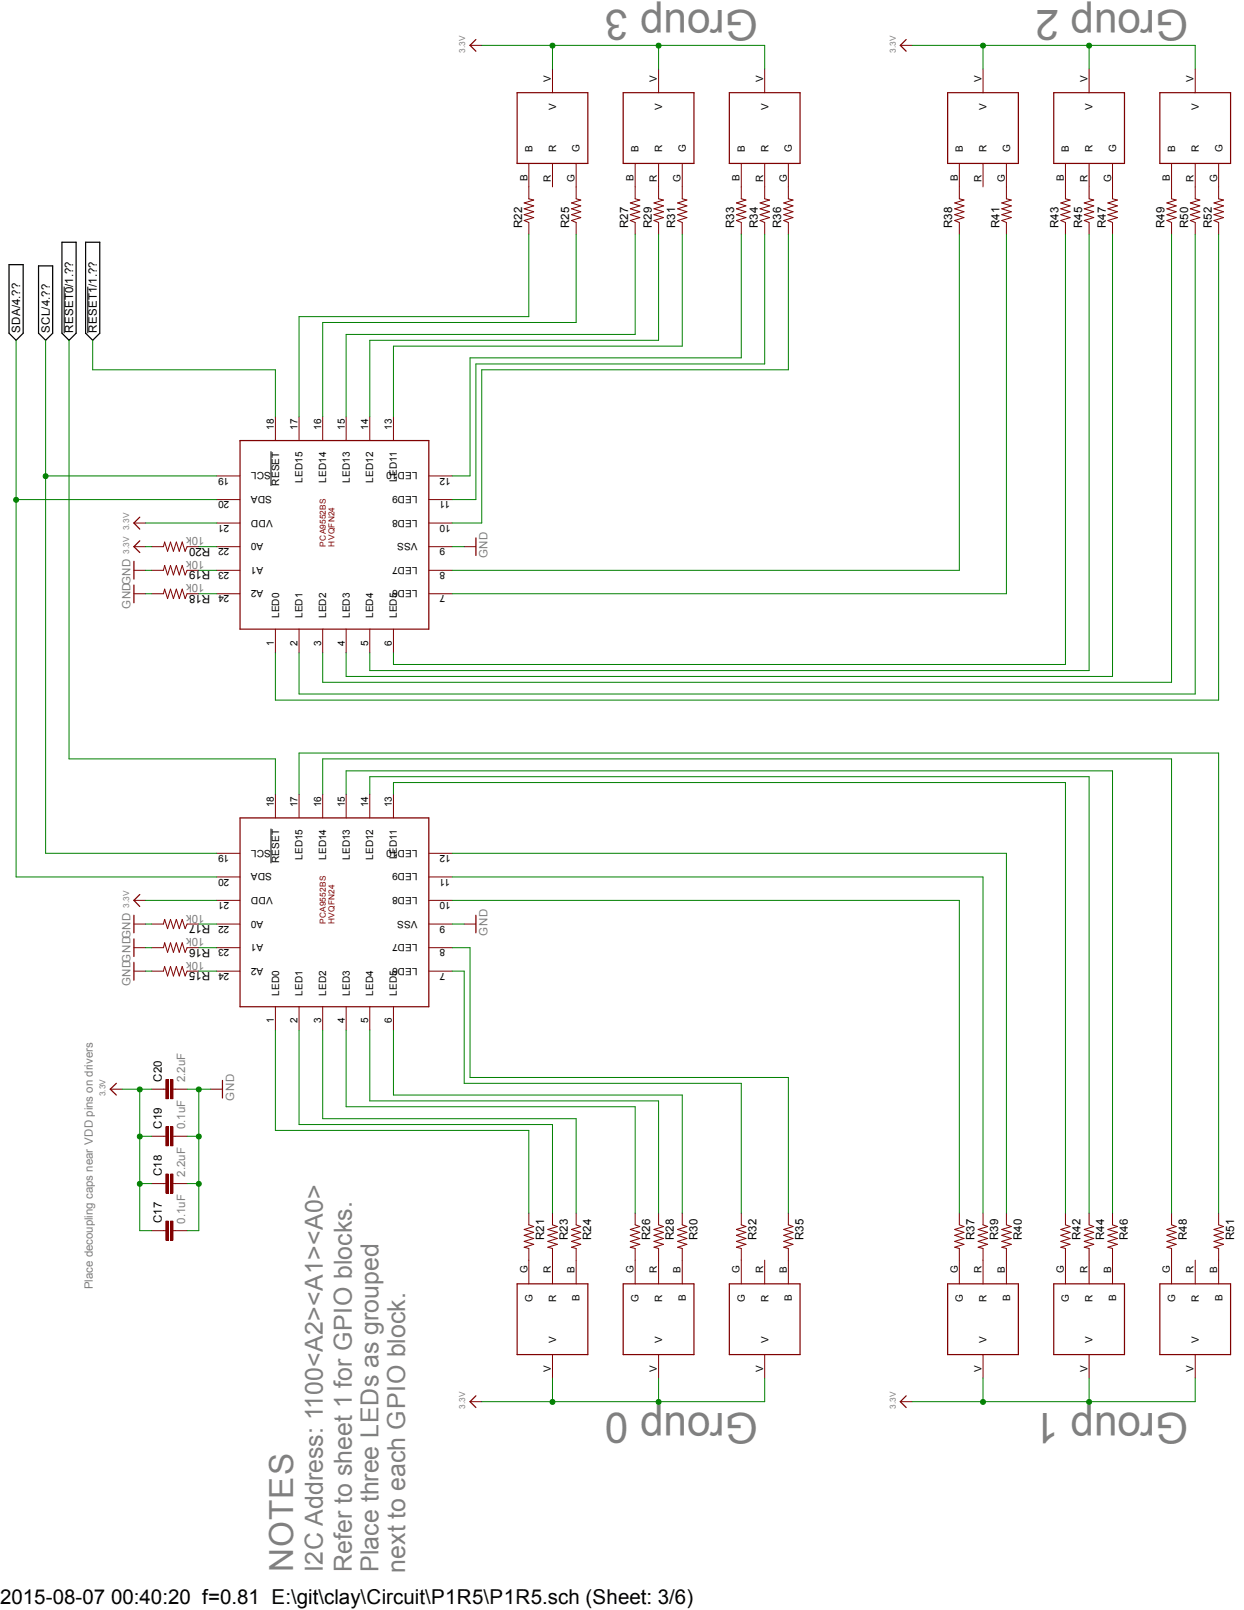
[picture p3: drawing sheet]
<svg xmlns="http://www.w3.org/2000/svg" width="216mm" height="279mm" viewBox="0 0 216 279" stroke-linecap="round" stroke-linejoin="round" font-family="sans-serif">
<path d="M11.1 49.7v8.1M15.2 49.7v8.1M47 78.3v6M47 143.8v6" fill="none" stroke="#000" stroke-width=".17"/>
<path d="M1.6 45.9h2.4v11.9l-1.2 1.3-1.2-1.3zM6.7 46.1h2.4v11.7l-1.2 1.3-1.2-1.3zM10.8 42h2.4v15.8l-1.2 1.3-1.2-1.3zM14.9 42h2.4v15.8l-1.2 1.3-1.2-1.3z" fill="none" stroke="#000" stroke-width=".21"/>
<g fill="none" stroke="#800000" stroke-width=".21">
<path d="M82.6 6.9l-1 1 1 1M89.7 16.1h12.3v12.3h-12.3zM108.2 16.1h12.2v12.3h-12.2zM126.6 16.1h12.3v12.3h-12.3zM157.3 6.9l-1 1 1 1M164.5 16.1h12.2v12.3h-12.2zM182.9 16.1h12.3v12.3h-12.3zM201.3 16.1h12.3v12.3h-12.3zM41.7 76.5h32.7v32.7h-32.7zM23.2 97.4v3.1M24.3 93.9l-1.1 1 1.1 1M24.3 89.7l-1.1 1.1 1.1 1"/>
<path d="M82.6 93.3v3.1M23.2 101.5v3.1M23.2 158.8v3.1M24.3 155.2l-1.1 1.1 1.1 1M41.7 141.9h32.7v32.8h-32.7zM82.6 158.8v3.1M23.2 162.9v3.1M23.2 167v3.1M20.2 188l-1.1 1 1.1 1M38.6 187.5v3M89.7 222.8h12.3v12.3h-12.3zM108.2 222.8h12.2v12.3h-12.2z"/>
<path d="M126.6 222.8h12.3v12.3h-12.3zM164.5 222.8h12.2v12.3h-12.2zM182.9 222.8h12.3v12.3h-12.3zM201.3 222.8h12.3v12.3h-12.3zM82.6 242.2l-1 1 1 1.1M157.3 242.2l-1 1 1 1.1"/>
</g>
<g fill="none" stroke="#800000" stroke-width=".17">
<path d="M81.6 7.9h2M95.9 12v4.1M114.3 12v4.1M132.7 12v4.1M156.3 7.9h2M170.6 12v4.1M189 12v4.1M207.4 12v4.1M91.8 28.4v6.1l.8 .2-1.6 .5 1.6 .5-1.6 .5 1.6 .5-1.6 .6 1.6 .5-1.6 .5 .8 .3v2M95.9 28.4v4M100 28.4v6.1l.8 .2-1.6 .5 1.6 .5-1.6 .5 1.6 .5-1.6 .6 1.6 .5-1.6 .5 .8 .3v2M110.2 28.4v6.1l.8 .2-1.6 .5 1.6 .5-1.6 .5 1.6 .5-1.6 .6 1.6 .5-1.6 .5 .8 .3v2"/>
<path d="M114.3 28.4v6.1l.8 .2-1.6 .5 1.6 .5-1.6 .5 1.6 .5-1.6 .6 1.6 .5-1.6 .5 .8 .3v2M118.4 28.4v6.1l.8 .2-1.6 .5 1.6 .5-1.6 .5 1.6 .5-1.6 .6 1.6 .5-1.6 .5 .8 .3v2M128.7 28.4v6.1l.8 .2-1.7 .5 1.7 .5-1.7 .5 1.7 .5-1.7 .6 1.7 .5-1.7 .5 .9 .3v2M132.7 28.4v6.1l.9 .2-1.7 .5 1.7 .5-1.7 .5 1.7 .5-1.7 .6 1.7 .5-1.7 .5 .8 .3v2M136.8 28.4v6.1l.8 .2-1.6 .5 1.6 .5-1.6 .5 1.6 .5-1.6 .6 1.6 .5-1.6 .5 .8 .3v2M166.5 28.4v6.1l.8 .2-1.6 .5 1.6 .5-1.6 .5 1.6 .5-1.6 .6 1.6 .5-1.6 .5 .8 .3v2M170.6 28.4v4M174.7 28.4v6.1l.8 .2-1.6 .5 1.6 .5-1.6 .5 1.6 .5-1.6 .6 1.6 .5-1.6 .5 .8 .3v2M184.9 28.4v6.1l.8 .2-1.6 .5 1.6 .5-1.6 .5 1.6 .5-1.6 .6 1.6 .5-1.6 .5 .8 .3v2M189 28.4v6.1l.8 .2-1.6 .5 1.6 .5-1.6 .5 1.6 .5-1.6 .6 1.6 .5-1.6 .5 .8 .3v2M193.1 28.4v6.1l.8 .2-1.6 .5 1.6 .5-1.6 .5 1.6 .5-1.6 .6 1.6 .5-1.6 .5 .8 .3v2M203.3 28.4v6.1l.8 .2-1.6 .5 1.6 .5-1.6 .5 1.6 .5-1.6 .6 1.6 .5-1.6 .5 .8 .3v2"/>
<path d="M207.4 28.4v6.1l.8 .2-1.6 .5 1.6 .5-1.6 .5 1.6 .5-1.6 .6 1.6 .5-1.6 .5 .8 .3v2M211.5 28.4v6.1l.8 .2-1.6 .5 1.6 .5-1.6 .5 1.6 .5-1.6 .6 1.6 .5-1.6 .5 .8 .3v2M47.8 72.3v4.2M51.9 72.3v4.2M56 72.3v4.2M60.1 72.3v4.2M64.2 72.3v4.2M68.3 72.3v4.2M23.2 94.9h2.1M23.2 99h2.1M23.2 90.8h2.1M26.3 94.9h2.1l.2-.8 .5 1.6 .5-1.6 .5 1.6 .5-1.6 .5 1.6 .5-1.6 .5 1.6 .4-.8h2"/>
<path d="M26.3 99h2.1l.2-.9 .5 1.7 .5-1.7 .5 1.7 .5-1.7 .5 1.7 .5-1.7 .5 1.7 .4-.8h2M37.6 94.9h4.1M37.6 99h4.1M37.6 90.8h4.1M37.6 86.7h4.1M37.6 82.6h4.1M74.4 94.9h4.1M74.4 99h4.1M74.4 90.8h4.1M74.4 86.7h4.1M74.4 82.6h4.1M80.6 94.9h2"/>
<path d="M23.2 103h2.1M26.3 103h2.1l.2-.8 .5 1.7 .5-1.7 .5 1.7 .5-1.7 .5 1.7 .5-1.7 .5 1.7 .4-.9h2M37.6 103h4.1M47.8 109.2v4.1M51.9 109.2v4.1M56 109.2v4.1M60.1 109.2v4.1M64.2 109.2v4.1M68.3 109.2v4.1M74.4 103h4.1M47.8 137.8v4.1M51.9 137.8v4.1"/>
<path d="M56 137.8v4.1M60.1 137.8v4.1M64.2 137.8v4.1M68.3 137.8v4.1M23.2 156.3h2.1M37.6 156.3h4.1M37.6 152.2h4.1M37.6 148.1h4.1M74.4 156.3h4.1M74.4 152.2h4.1M74.4 148.1h4.1M23.2 160.4h2.1"/>
<path d="M23.2 164.5h2.1M23.2 168.5h2.1M26.3 160.4h2.1l.2-.8 .5 1.6 .5-1.6 .5 1.6 .5-1.6 .5 1.6 .5-1.6 .5 1.6 .4-.8h2M26.3 164.5h2.1l.2-.9 .5 1.7 .5-1.7 .5 1.7 .5-1.7 .5 1.7 .5-1.7 .5 1.7 .4-.8h2M26.3 168.5h2.1l.2-.8 .5 1.7 .5-1.7 .5 1.7 .5-1.7 .5 1.7 .5-1.7 .5 1.7 .4-.9h2M37.6 160.4h4.1M37.6 164.5h4.1M37.6 168.5h4.1M47.8 174.7v4.1M51.9 174.7v4.1M56 174.7v4.1M60.1 174.7v4.1"/>
<path d="M64.2 174.7v4.1M68.3 174.7v4.1M74.4 160.4h4.1M74.4 164.5h4.1M74.4 168.5h4.1M80.6 160.4h2M19.1 189h2.1M26.3 189h2.5M26.3 197.2h2.5M28.8 195.5h.4v3.3h-.4zM28.8 187.4h.4v3.3h-.4zM29.6 195.5h.4v3.3h-.4z"/>
<path d="M29.6 187.4h.4v3.3h-.4zM30 189h2.5M30 197.2h2.5M36.5 189h2.1M26.3 213.6h2.5M26.3 205.4h2.5M28.8 211.9h.4v3.3h-.4zM28.8 203.8h.4v3.3h-.4zM29.6 211.9h.4v3.3h-.4zM29.6 203.8h.4v3.3h-.4zM30 213.6h2.5M30 205.4h2.5"/>
<path d="M91.8 210.5v2.1l.8 .3-1.6 .5 1.6 .5-1.6 .5 1.6 .5-1.6 .5 1.6 .5-1.6 .6 .8 .2v6.1M95.9 210.5v2.1l.8 .3-1.6 .5 1.6 .5-1.6 .5 1.6 .5-1.6 .5 1.6 .5-1.6 .6 .8 .2v6.1M100 210.5v2.1l.8 .3-1.6 .5 1.6 .5-1.6 .5 1.6 .5-1.6 .5 1.6 .5-1.6 .6 .8 .2v6.1M110.2 210.5v2.1l.8 .3-1.6 .5 1.6 .5-1.6 .5 1.6 .5-1.6 .5 1.6 .5-1.6 .6 .8 .2v6.1M114.3 210.5v2.1l.8 .3-1.6 .5 1.6 .5-1.6 .5 1.6 .5-1.6 .5 1.6 .5-1.6 .6 .8 .2v6.1M118.4 210.5v2.1l.8 .3-1.6 .5 1.6 .5-1.6 .5 1.6 .5-1.6 .5 1.6 .5-1.6 .6 .8 .2v6.1M128.7 210.5v2.1l.8 .3-1.7 .5 1.7 .5-1.7 .5 1.7 .5-1.7 .5 1.7 .5-1.7 .6 .9 .2v6.1M132.7 218.7v4.1M136.8 210.5v2.1l.8 .3-1.6 .5 1.6 .5-1.6 .5 1.6 .5-1.6 .5 1.6 .5-1.6 .6 .8 .2v6.1M166.5 210.5v2.1l.8 .3-1.6 .5 1.6 .5-1.6 .5 1.6 .5-1.6 .5 1.6 .5-1.6 .6 .8 .2v6.1M170.6 210.5v2.1l.8 .3-1.6 .5 1.6 .5-1.6 .5 1.6 .5-1.6 .5 1.6 .5-1.6 .6 .8 .2v6.1M174.7 210.5v2.1l.8 .3-1.6 .5 1.6 .5-1.6 .5 1.6 .5-1.6 .5 1.6 .5-1.6 .6 .8 .2v6.1"/>
<path d="M184.9 210.5v2.1l.8 .3-1.6 .5 1.6 .5-1.6 .5 1.6 .5-1.6 .5 1.6 .5-1.6 .6 .8 .2v6.1M189 210.5v2.1l.8 .3-1.6 .5 1.6 .5-1.6 .5 1.6 .5-1.6 .5 1.6 .5-1.6 .6 .8 .2v6.1M193.1 210.5v2.1l.8 .3-1.6 .5 1.6 .5-1.6 .5 1.6 .5-1.6 .5 1.6 .5-1.6 .6 .8 .2v6.1M203.3 210.5v2.1l.8 .3-1.6 .5 1.6 .5-1.6 .5 1.6 .5-1.6 .5 1.6 .5-1.6 .6 .8 .2v6.1M207.4 218.7v4.1M211.5 210.5v2.1l.8 .3-1.6 .5 1.6 .5-1.6 .5 1.6 .5-1.6 .5 1.6 .5-1.6 .6 .8 .2v6.1M95.9 235.1v4M114.3 235.1v4M132.7 235.1v4M170.6 235.1v4M189 235.1v4M207.4 235.1v4"/>
<path d="M81.6 243.2h2M156.3 243.2h2"/>
</g>
<path d="M29 187.4v3.3M29 195.5v3.3M29.8 187.4v3.3M29.8 195.5v3.3M29 203.8v3.3M29 211.9v3.3M29.8 203.8v3.3M29.8 211.9v3.3" fill="none" stroke="#800000" stroke-width=".42"/>
<g fill="none" stroke="#008000" stroke-width=".17">
<path d="M25.3 99h1M34.5 99h3.1M34.5 94.9h3.1M78.5 94.9h2.1M25.3 103h1M34.5 103h3.1M25.3 164.5h1M25.3 160.4h1M25.3 168.5h1M34.5 164.5h3.1M34.5 160.4h3.1M34.5 168.5h3.1"/>
<path d="M78.5 160.4h2.1M32.5 189h2v24.6M32.5 197.2h2"/>
</g>
<circle cx="34.5" cy="197.2" r=".43" fill="#008000"/>
<g fill="none" stroke="#008000" stroke-width=".17">
<path d="M32.5 213.6h2M32.5 205.4h2"/>
<circle cx="34.5" cy="197.2" r=".43"/>
</g>
<circle cx="34.5" cy="205.4" r=".43" fill="#008000"/>
<g fill="none" stroke="#008000" stroke-width=".17">
<path d="M34.5 189h2"/>
<circle cx="34.5" cy="205.4" r=".43"/>
</g>
<circle cx="34.5" cy="189.1" r=".43" fill="#008000"/>
<g fill="none" stroke="#008000" stroke-width=".17">
<path d="M37.6 86.7h-34.8v65.5h34.8"/>
<circle cx="34.5" cy="189.1" r=".43"/>
</g>
<circle cx="2.8" cy="86.7" r=".43" fill="#008000"/>
<g fill="none" stroke="#008000" stroke-width=".17">
<path d="M2.8 59.1v27.6M37.6 82.6h-29.7v65.5h29.7"/>
<circle cx="2.8" cy="86.7" r=".43"/>
</g>
<circle cx="7.9" cy="82.6" r=".43" fill="#008000"/>
<g fill="none" stroke="#008000" stroke-width=".17">
<path d="M7.9 59.1v23.5M25.3 90.8h12.3M25.3 156.3h12.3M114.3 239.1v4.1M132.7 239.1v4.1h-49.1"/>
<circle cx="7.9" cy="82.6" r=".43"/>
</g>
<circle cx="114.3" cy="243.3" r=".43" fill="#008000"/>
<g fill="none" stroke="#008000" stroke-width=".17">
<path d="M95.9 239.1v4.1"/>
<circle cx="114.3" cy="243.3" r=".43"/>
</g>
<circle cx="95.9" cy="243.3" r=".43" fill="#008000"/>
<g fill="none" stroke="#008000" stroke-width=".17">
<path d="M189 239.1v4.1M207.4 239.1v4.1h-49.1"/>
<circle cx="95.9" cy="243.3" r=".43"/>
</g>
<circle cx="189" cy="243.3" r=".43" fill="#008000"/>
<g fill="none" stroke="#008000" stroke-width=".17">
<path d="M170.6 239.1v4.1"/>
<circle cx="189" cy="243.3" r=".43"/>
</g>
<circle cx="170.6" cy="243.3" r=".43" fill="#008000"/>
<g fill="none" stroke="#008000" stroke-width=".17">
<path d="M83.6 7.9h49.1v4.1M114.3 7.9v4.1"/>
<circle cx="170.6" cy="243.3" r=".43"/>
</g>
<circle cx="114.3" cy="7.9" r=".43" fill="#008000"/>
<g fill="none" stroke="#008000" stroke-width=".17">
<path d="M95.9 7.9v4.1"/>
<circle cx="114.3" cy="7.9" r=".43"/>
</g>
<circle cx="95.9" cy="7.9" r=".43" fill="#008000"/>
<g fill="none" stroke="#008000" stroke-width=".17">
<path d="M158.3 7.9h49.1M170.6 7.9v4.1"/>
<circle cx="95.9" cy="7.9" r=".43"/>
</g>
<circle cx="170.6" cy="7.9" r=".43" fill="#008000"/>
<g fill="none" stroke="#008000" stroke-width=".17">
<path d="M189 7.9v4.1"/>
<circle cx="170.6" cy="7.9" r=".43"/>
</g>
<circle cx="189" cy="7.9" r=".43" fill="#008000"/>
<g fill="none" stroke="#008000" stroke-width=".17">
<path d="M207.4 7.9v4.1M24.3 197.2h2M26.3 189h-2v24.6"/>
<circle cx="189" cy="7.9" r=".43"/>
</g>
<circle cx="24.3" cy="197.2" r=".43" fill="#008000"/>
<g fill="none" stroke="#008000" stroke-width=".17">
<path d="M24.3 205.4h2"/>
<circle cx="24.3" cy="197.2" r=".43"/>
</g>
<circle cx="24.3" cy="205.4" r=".43" fill="#008000"/>
<g fill="none" stroke="#008000" stroke-width=".17">
<path d="M21.2 189h3.1M24.3 213.6h2"/>
<circle cx="24.3" cy="205.4" r=".43"/>
</g>
<circle cx="24.3" cy="189.1" r=".43" fill="#008000"/>
<g fill="none" stroke="#008000" stroke-width=".17">
<path d="M12 59.1v72.6h35.8v6.1M16.1 59.1v5.1h31.7v8.1M91.8 40.6v14.3h-39.9v17.4M100 40.6v15.4h-44v16.3M110.2 40.6v17.4h-50.1v14.3M114.3 40.6v18.5h-50.1v13.2M118.4 40.6v19.5h-50.1v12.2M128.7 40.6v21.5h-47.1v20.5h-3.1M132.7 40.6v22.6h-50.1v23.5h-4.1M136.8 40.6v23.6h-53.2v26.6h-5.1M166.5 40.6v58.4h-88M174.7 40.6v62.4h-96.2"/>
<path d="M184.9 40.6v74.7h-116.6v-2M189 40.6v75.8h-124.8v-3.1M193.1 40.6v76.8h-133v-4.1M203.3 40.6v77.8h-147.3v-5.1M207.4 40.6v79.8h-155.5v-7.1M211.5 40.6v80.9h-163.7v-8.2M25.3 94.9h1M51.9 137.8v-7.1h159.6v79.8M56 137.8v-6.1h147.3v78.8M60.1 137.8v-4h133v76.7M64.2 137.8v-3h124.8v75.7M68.3 137.8v-2h116.6v74.7"/>
<path d="M78.5 156.3h88v54.2M78.5 152.2h92.1v58.3M78.5 148.1h96.2v62.4M47.8 178.8v17.4h44v14.3M51.9 178.8v16.4h44v15.3M56 178.8v15.3h44v16.4M60.1 178.8v13.3h50.1v18.4M64.2 178.8v12.3h50.1v19.4M68.3 178.8v11.2h50.1v20.5M78.5 168.5h2.1v19.5h48.1v22.5M78.5 164.5h3.1v22.5h55.2v23.5"/>
<circle cx="24.3" cy="189.1" r=".43"/>
</g>
<g font-size="7.3" fill="#808080">
<text x="131.6" y="1.7" transform="rotate(-180 131.6 1.7)">Group 3</text>
<text x="206.2" y="1.7" transform="rotate(-180 206.2 1.7)">Group 2</text>
<text x="131.6" y="245.3" transform="rotate(-180 131.6 245.3)">Group 0</text>
<text x="206.2" y="245.3" transform="rotate(-180 206.2 245.3)">Group 1</text>
</g>
<text font-size="5.8" fill="#808080" x="50.9" y="272.8" transform="rotate(-90 50.9 272.8)">NOTES</text>
<g font-size="4.3" fill="#808080">
<text x="56" y="272.8" transform="rotate(-90 56 272.8)">I2C Address: 1100&lt;A2&gt;&lt;A1&gt;&lt;A0&gt;</text>
<text x="61.1" y="272.8" transform="rotate(-90 61.1 272.8)">Refer to sheet 1 for GPIO blocks.</text>
<text x="65.7" y="272.8" transform="rotate(-90 65.7 272.8)">Place three LEDs as grouped</text>
<text x="70.3" y="272.9" transform="rotate(-90 70.3 272.9)">next to each GPIO block.</text>
</g>
<text font-size="3.6" x="0" y="278.4">2015-08-07 00:40:20 f=0.81 E:\git\clay\Circuit\P1R5\P1R5.sch (Sheet: 3/6)</text>
<g font-size="2">
<text x="90.6" y="39.6" transform="rotate(-90 90.6 39.6)">R22</text>
<text x="98.8" y="39.6" transform="rotate(-90 98.8 39.6)">R25</text>
<text x="109" y="39.6" transform="rotate(-90 109 39.6)">R27</text>
<text x="113.1" y="39.6" transform="rotate(-90 113.1 39.6)">R29</text>
<text x="117.2" y="39.6" transform="rotate(-90 117.2 39.6)">R31</text>
<text x="127.4" y="39.6" transform="rotate(-90 127.4 39.6)">R33</text>
<text x="131.5" y="39.6" transform="rotate(-90 131.5 39.6)">R34</text>
<text x="135.6" y="39.6" transform="rotate(-90 135.6 39.6)">R36</text>
<text x="165.3" y="39.6" transform="rotate(-90 165.3 39.6)">R38</text>
<text x="173.5" y="39.6" transform="rotate(-90 173.5 39.6)">R41</text>
<text x="183.7" y="39.6" transform="rotate(-90 183.7 39.6)">R43</text>
<text x="187.8" y="39.6" transform="rotate(-90 187.8 39.6)">R45</text>
<text x="191.9" y="39.6" transform="rotate(-90 191.9 39.6)">R47</text>
<text x="202.1" y="39.6" transform="rotate(-90 202.1 39.6)">R49</text>
<text x="206.2" y="39.6" transform="rotate(-90 206.2 39.6)">R50</text>
<text x="210.3" y="39.6" transform="rotate(-90 210.3 39.6)">R52</text>
<text x="3.5" y="57.8" transform="rotate(-90 3.5 57.8)">SDA/4.??</text>
<text x="8.6" y="57.8" transform="rotate(-90 8.6 57.8)">SCL/4.??</text>
<text x="12.7" y="57.8" transform="rotate(-90 12.7 57.8)">RESET0/1.??</text>
<text x="16.8" y="57.8" transform="rotate(-90 16.8 57.8)">RESET1/1.??</text>
<text x="36.5" y="95" transform="rotate(-180 36.5 95)">R20</text>
<text x="36.5" y="99.1" transform="rotate(-180 36.5 99.1)">R19</text>
<text x="36.5" y="103.2" transform="rotate(-180 36.5 103.2)">R18</text>
<text x="36.5" y="160.5" transform="rotate(-180 36.5 160.5)">R17</text>
<text x="36.5" y="164.6" transform="rotate(-180 36.5 164.6)">R16</text>
<text x="36.5" y="168.7" transform="rotate(-180 36.5 168.7)">R15</text>
<text x="28.1" y="187.8" transform="rotate(-90 28.1 187.8)">C20</text>
<text x="28.1" y="195.9" transform="rotate(-90 28.1 195.9)">C19</text>
<text x="28.1" y="204.1" transform="rotate(-90 28.1 204.1)">C18</text>
<text x="28.1" y="212.3" transform="rotate(-90 28.1 212.3)">C17</text>
<text x="94.4" y="215.2" transform="rotate(-90 94.4 215.2)">R21</text>
<text x="98.6" y="215.2" transform="rotate(-90 98.6 215.2)">R23</text>
<text x="102.6" y="215.2" transform="rotate(-90 102.6 215.2)">R24</text>
<text x="112.9" y="215.2" transform="rotate(-90 112.9 215.2)">R26</text>
<text x="117" y="215.2" transform="rotate(-90 117 215.2)">R28</text>
<text x="121" y="215.2" transform="rotate(-90 121 215.2)">R30</text>
<text x="131.3" y="215.2" transform="rotate(-90 131.3 215.2)">R32</text>
<text x="139.4" y="215.2" transform="rotate(-90 139.4 215.2)">R35</text>
<text x="169.1" y="215.2" transform="rotate(-90 169.1 215.2)">R37</text>
<text x="173.2" y="215.2" transform="rotate(-90 173.2 215.2)">R39</text>
<text x="177.3" y="215.2" transform="rotate(-90 177.3 215.2)">R40</text>
<text x="187.5" y="215.2" transform="rotate(-90 187.5 215.2)">R42</text>
<text x="191.6" y="215.2" transform="rotate(-90 191.6 215.2)">R44</text>
<text x="195.8" y="215.2" transform="rotate(-90 195.8 215.2)">R46</text>
<text x="206" y="215.2" transform="rotate(-90 206 215.2)">R48</text>
<text x="214.2" y="215.2" transform="rotate(-90 214.2 215.2)">R51</text>
</g>
<g font-size="2" fill="#808080">
<text x="35.5" y="93.2" transform="rotate(-180 35.5 93.2)">10k</text>
<text x="35.5" y="97.3" transform="rotate(-180 35.5 97.3)">10k</text>
<text x="35.5" y="101.4" transform="rotate(-180 35.5 101.4)">10k</text>
<text x="84.6" y="96.9" transform="rotate(-90 84.6 96.9)">GND</text>
<text x="22.6" y="105.7" transform="rotate(-90 22.6 105.7)">GNDGND</text>
<text x="35.5" y="158.7" transform="rotate(-180 35.5 158.7)">10k</text>
<text x="35.5" y="166.9" transform="rotate(-180 35.5 166.9)">10k</text>
<text x="35.5" y="162.8" transform="rotate(-180 35.5 162.8)">10k</text>
<text x="84.6" y="162.4" transform="rotate(-90 84.6 162.4)">GND</text>
<text x="22.6" y="171.2" transform="rotate(-90 22.6 171.2)">GNDGNDGND</text>
<text x="32.1" y="187.8" transform="rotate(-90 32.1 187.8)">2.2uF</text>
<text x="40.6" y="191" transform="rotate(-90 40.6 191)">GND</text>
<text x="32.1" y="196" transform="rotate(-90 32.1 196)">0.1uF</text>
<text x="32.1" y="204.2" transform="rotate(-90 32.1 204.2)">2.2uF</text>
<text x="32.1" y="212.3" transform="rotate(-90 32.1 212.3)">0.1uF</text>
<text x="16.1" y="223.8" transform="rotate(-90 16.1 223.8)">Place decoupling caps near VDD pins on drivers</text>
</g>
<g font-size="1.7">
<text x="95.6" y="14.2" transform="rotate(-90 95.6 14.2)">V</text>
<text x="114" y="14.2" transform="rotate(-90 114 14.2)">V</text>
<text x="132.5" y="14.2" transform="rotate(-90 132.5 14.2)">V</text>
<text x="170.3" y="14.2" transform="rotate(-90 170.3 14.2)">V</text>
<text x="188.7" y="14.2" transform="rotate(-90 188.7 14.2)">V</text>
<text x="207.1" y="14.2" transform="rotate(-90 207.1 14.2)">V</text>
<text x="96.5" y="19.1" transform="rotate(-90 96.5 19.1)">V</text>
<text x="114.9" y="19.1" transform="rotate(-90 114.9 19.1)">V</text>
<text x="133.4" y="19.1" transform="rotate(-90 133.4 19.1)">V</text>
<text x="171.2" y="19.1" transform="rotate(-90 171.2 19.1)">V</text>
<text x="189.6" y="19.1" transform="rotate(-90 189.6 19.1)">V</text>
<text x="208" y="19.1" transform="rotate(-90 208 19.1)">V</text>
<text x="92.4" y="26.4" transform="rotate(-90 92.4 26.4)">B</text>
<text x="96.5" y="26.4" transform="rotate(-90 96.5 26.4)">R</text>
<text x="100.6" y="26.4" transform="rotate(-90 100.6 26.4)">G</text>
<text x="110.8" y="26.4" transform="rotate(-90 110.8 26.4)">B</text>
<text x="114.9" y="26.4" transform="rotate(-90 114.9 26.4)">R</text>
<text x="119" y="26.4" transform="rotate(-90 119 26.4)">G</text>
<text x="129.3" y="26.4" transform="rotate(-90 129.3 26.4)">B</text>
<text x="133.4" y="26.4" transform="rotate(-90 133.4 26.4)">R</text>
<text x="137.4" y="26.4" transform="rotate(-90 137.4 26.4)">G</text>
<text x="167.1" y="26.4" transform="rotate(-90 167.1 26.4)">B</text>
<text x="171.2" y="26.4" transform="rotate(-90 171.2 26.4)">R</text>
<text x="175.3" y="26.4" transform="rotate(-90 175.3 26.4)">G</text>
<text x="185.5" y="26.4" transform="rotate(-90 185.5 26.4)">B</text>
<text x="189.6" y="26.4" transform="rotate(-90 189.6 26.4)">R</text>
<text x="193.7" y="26.4" transform="rotate(-90 193.7 26.4)">G</text>
<text x="203.9" y="26.4" transform="rotate(-90 203.9 26.4)">B</text>
<text x="208" y="26.4" transform="rotate(-90 208 26.4)">R</text>
<text x="212.1" y="26.4" transform="rotate(-90 212.1 26.4)">G</text>
<text x="91.5" y="31.4" transform="rotate(-90 91.5 31.4)">B</text>
<text x="95.6" y="31.5" transform="rotate(-90 95.6 31.5)">R</text>
<text x="99.7" y="31.6" transform="rotate(-90 99.7 31.6)">G</text>
<text x="109.9" y="31.4" transform="rotate(-90 109.9 31.4)">B</text>
<text x="114" y="31.5" transform="rotate(-90 114 31.5)">R</text>
<text x="118.1" y="31.6" transform="rotate(-90 118.1 31.6)">G</text>
<text x="128.4" y="31.4" transform="rotate(-90 128.4 31.4)">B</text>
<text x="132.5" y="31.5" transform="rotate(-90 132.5 31.5)">R</text>
<text x="136.5" y="31.6" transform="rotate(-90 136.5 31.6)">G</text>
<text x="166.2" y="31.4" transform="rotate(-90 166.2 31.4)">B</text>
<text x="170.3" y="31.5" transform="rotate(-90 170.3 31.5)">R</text>
<text x="174.4" y="31.6" transform="rotate(-90 174.4 31.6)">G</text>
<text x="184.6" y="31.4" transform="rotate(-90 184.6 31.4)">B</text>
<text x="188.7" y="31.5" transform="rotate(-90 188.7 31.5)">R</text>
<text x="192.8" y="31.6" transform="rotate(-90 192.8 31.6)">G</text>
<text x="203" y="31.4" transform="rotate(-90 203 31.4)">B</text>
<text x="207.1" y="31.5" transform="rotate(-90 207.1 31.5)">R</text>
<text x="211.3" y="31.6" transform="rotate(-90 211.3 31.6)">G</text>
<text x="47.5" y="74.6" transform="rotate(-90 47.5 74.6)">18</text>
<text x="51.6" y="74.6" transform="rotate(-90 51.6 74.6)">17</text>
<text x="55.7" y="74.6" transform="rotate(-90 55.7 74.6)">16</text>
<text x="59.8" y="74.6" transform="rotate(-90 59.8 74.6)">15</text>
<text x="63.9" y="74.6" transform="rotate(-90 63.9 74.6)">14</text>
<text x="68" y="74.6" transform="rotate(-90 68 74.6)">13</text>
<text x="39.8" y="82.9" transform="rotate(-180 39.8 82.9)">19</text>
<text x="47" y="81.9" transform="rotate(-180 47 81.9)">SCL</text>
<text x="52.5" y="83.7" transform="rotate(-90 52.5 83.7)">LED15</text>
<text x="56.6" y="83.7" transform="rotate(-90 56.6 83.7)">LED14</text>
<text x="60.7" y="83.7" transform="rotate(-90 60.7 83.7)">LED13</text>
<text x="64.8" y="83.7" transform="rotate(-90 64.8 83.7)">LED12</text>
<text x="68.9" y="83.6" transform="rotate(-90 68.9 83.6)">LED11</text>
<text x="72.5" y="81.9" transform="rotate(-180 72.5 81.9)">LED10</text>
<text x="78.2" y="82.9" transform="rotate(-180 78.2 82.9)">12</text>
<text x="39.8" y="86.9" transform="rotate(-180 39.8 86.9)">20</text>
<text x="47.2" y="86.1" transform="rotate(-180 47.2 86.1)">SDA</text>
<text x="48.4" y="84.3" transform="rotate(-90 48.4 84.3)">RESET</text>
<text x="72.5" y="86.1" transform="rotate(-180 72.5 86.1)">LED9</text>
<text x="78.1" y="86.9" transform="rotate(-180 78.1 86.9)">11</text>
<text x="39.8" y="95.2" transform="rotate(-180 39.8 95.2)">22</text>
<text x="39.8" y="91" transform="rotate(-180 39.8 91)">21</text>
<text x="45.7" y="94.3" transform="rotate(-180 45.7 94.3)">A0</text>
<text x="47.3" y="90.2" transform="rotate(-180 47.3 90.2)">VDD</text>
<text x="72.5" y="90.2" transform="rotate(-180 72.5 90.2)">LED8</text>
<text x="72.5" y="94.3" transform="rotate(-180 72.5 94.3)">VSS</text>
<text x="77.3" y="95.2" transform="rotate(-180 77.3 95.2)">9</text>
<text x="78.2" y="91" transform="rotate(-180 78.2 91)">10</text>
<text x="39.8" y="99.3" transform="rotate(-180 39.8 99.3)">23</text>
<text x="45.7" y="98.3" transform="rotate(-180 45.7 98.3)">A1</text>
<text x="72.5" y="98.3" transform="rotate(-180 72.5 98.3)">LED7</text>
<text x="77.3" y="99.3" transform="rotate(-180 77.3 99.3)">8</text>
<text x="39.8" y="103.3" transform="rotate(-180 39.8 103.3)">24</text>
<text x="45.7" y="102.4" transform="rotate(-180 45.7 102.4)">A2</text>
<text x="48.4" y="107.3" transform="rotate(-90 48.4 107.3)">LED0</text>
<text x="52.5" y="107.3" transform="rotate(-90 52.5 107.3)">LED1</text>
<text x="56.6" y="107.3" transform="rotate(-90 56.6 107.3)">LED2</text>
<text x="60.7" y="107.3" transform="rotate(-90 60.7 107.3)">LED3</text>
<text x="64.8" y="107.3" transform="rotate(-90 64.8 107.3)">LED4</text>
<text x="68.9" y="107.3" transform="rotate(-90 68.9 107.3)">LED5</text>
<text x="72.5" y="102.4" transform="rotate(-180 72.5 102.4)">LED6</text>
<text x="77.3" y="103.3" transform="rotate(-180 77.3 103.3)">7</text>
<text x="47.5" y="112.1" transform="rotate(-90 47.5 112.1)">1</text>
<text x="51.6" y="112.1" transform="rotate(-90 51.6 112.1)">2</text>
<text x="55.7" y="112.1" transform="rotate(-90 55.7 112.1)">3</text>
<text x="59.8" y="112.1" transform="rotate(-90 59.8 112.1)">4</text>
<text x="63.9" y="112.1" transform="rotate(-90 63.9 112.1)">5</text>
<text x="68" y="112.1" transform="rotate(-90 68 112.1)">6</text>
<text x="47.5" y="140.1" transform="rotate(-90 47.5 140.1)">18</text>
<text x="51.6" y="140.1" transform="rotate(-90 51.6 140.1)">17</text>
<text x="55.7" y="140.1" transform="rotate(-90 55.7 140.1)">16</text>
<text x="59.8" y="140.1" transform="rotate(-90 59.8 140.1)">15</text>
<text x="63.9" y="140.1" transform="rotate(-90 63.9 140.1)">14</text>
<text x="68" y="140.1" transform="rotate(-90 68 140.1)">13</text>
<text x="39.8" y="148.4" transform="rotate(-180 39.8 148.4)">19</text>
<text x="47" y="147.5" transform="rotate(-180 47 147.5)">SCL</text>
<text x="48.4" y="149.8" transform="rotate(-90 48.4 149.8)">RESET</text>
<text x="52.5" y="149.3" transform="rotate(-90 52.5 149.3)">LED15</text>
<text x="56.6" y="149.3" transform="rotate(-90 56.6 149.3)">LED14</text>
<text x="60.7" y="149.3" transform="rotate(-90 60.7 149.3)">LED13</text>
<text x="64.8" y="149.3" transform="rotate(-90 64.8 149.3)">LED12</text>
<text x="68.9" y="149.1" transform="rotate(-90 68.9 149.1)">LED11</text>
<text x="72.5" y="147.5" transform="rotate(-180 72.5 147.5)">LED10</text>
<text x="78.2" y="148.4" transform="rotate(-180 78.2 148.4)">12</text>
<text x="39.8" y="152.5" transform="rotate(-180 39.8 152.5)">20</text>
<text x="47.2" y="151.5" transform="rotate(-180 47.2 151.5)">SDA</text>
<text x="47.3" y="155.7" transform="rotate(-180 47.3 155.7)">VDD</text>
<text x="72.5" y="155.7" transform="rotate(-180 72.5 155.7)">LED8</text>
<text x="72.5" y="151.5" transform="rotate(-180 72.5 151.5)">LED9</text>
<text x="78.1" y="152.5" transform="rotate(-180 78.1 152.5)">11</text>
<text x="39.8" y="160.6" transform="rotate(-180 39.8 160.6)">22</text>
<text x="39.8" y="156.5" transform="rotate(-180 39.8 156.5)">21</text>
<text x="45.7" y="159.8" transform="rotate(-180 45.7 159.8)">A0</text>
<text x="72.5" y="159.8" transform="rotate(-180 72.5 159.8)">VSS</text>
<text x="77.3" y="160.6" transform="rotate(-180 77.3 160.6)">9</text>
<text x="78.2" y="156.5" transform="rotate(-180 78.2 156.5)">10</text>
<text x="39.8" y="164.8" transform="rotate(-180 39.8 164.8)">23</text>
<text x="45.7" y="163.8" transform="rotate(-180 45.7 163.8)">A1</text>
<text x="45.7" y="167.9" transform="rotate(-180 45.7 167.9)">A2</text>
<text x="72.5" y="167.9" transform="rotate(-180 72.5 167.9)">LED6</text>
<text x="72.5" y="163.8" transform="rotate(-180 72.5 163.8)">LED7</text>
<text x="77.3" y="164.8" transform="rotate(-180 77.3 164.8)">8</text>
<text x="39.8" y="168.8" transform="rotate(-180 39.8 168.8)">24</text>
<text x="48.4" y="172.8" transform="rotate(-90 48.4 172.8)">LED0</text>
<text x="52.5" y="172.8" transform="rotate(-90 52.5 172.8)">LED1</text>
<text x="56.6" y="172.8" transform="rotate(-90 56.6 172.8)">LED2</text>
<text x="60.7" y="172.8" transform="rotate(-90 60.7 172.8)">LED3</text>
<text x="64.8" y="172.8" transform="rotate(-90 64.8 172.8)">LED4</text>
<text x="68.9" y="172.8" transform="rotate(-90 68.9 172.8)">LED5</text>
<text x="77.3" y="168.8" transform="rotate(-180 77.3 168.8)">7</text>
<text x="47.5" y="177.6" transform="rotate(-90 47.5 177.6)">1</text>
<text x="51.6" y="177.6" transform="rotate(-90 51.6 177.6)">2</text>
<text x="55.7" y="177.6" transform="rotate(-90 55.7 177.6)">3</text>
<text x="59.8" y="177.6" transform="rotate(-90 59.8 177.6)">4</text>
<text x="63.9" y="177.6" transform="rotate(-90 63.9 177.6)">5</text>
<text x="68" y="177.6" transform="rotate(-90 68 177.6)">6</text>
<text x="91.5" y="220.9" transform="rotate(-90 91.5 220.9)">G</text>
<text x="95.6" y="220.9" transform="rotate(-90 95.6 220.9)">R</text>
<text x="99.7" y="220.9" transform="rotate(-90 99.7 220.9)">B</text>
<text x="109.9" y="220.9" transform="rotate(-90 109.9 220.9)">G</text>
<text x="114" y="220.9" transform="rotate(-90 114 220.9)">R</text>
<text x="118.1" y="220.9" transform="rotate(-90 118.1 220.9)">B</text>
<text x="128.4" y="220.9" transform="rotate(-90 128.4 220.9)">G</text>
<text x="132.5" y="220.9" transform="rotate(-90 132.5 220.9)">R</text>
<text x="136.5" y="220.9" transform="rotate(-90 136.5 220.9)">B</text>
<text x="166.2" y="220.9" transform="rotate(-90 166.2 220.9)">G</text>
<text x="170.3" y="220.9" transform="rotate(-90 170.3 220.9)">R</text>
<text x="174.4" y="220.9" transform="rotate(-90 174.4 220.9)">B</text>
<text x="184.6" y="220.9" transform="rotate(-90 184.6 220.9)">G</text>
<text x="188.7" y="220.9" transform="rotate(-90 188.7 220.9)">R</text>
<text x="192.8" y="220.9" transform="rotate(-90 192.8 220.9)">B</text>
<text x="203" y="220.9" transform="rotate(-90 203 220.9)">G</text>
<text x="207.1" y="220.9" transform="rotate(-90 207.1 220.9)">R</text>
<text x="211.3" y="220.9" transform="rotate(-90 211.3 220.9)">B</text>
<text x="92.4" y="226" transform="rotate(-90 92.4 226)">G</text>
<text x="96.5" y="225.9" transform="rotate(-90 96.5 225.9)">R</text>
<text x="100.6" y="225.8" transform="rotate(-90 100.6 225.8)">B</text>
<text x="110.8" y="226" transform="rotate(-90 110.8 226)">G</text>
<text x="114.9" y="225.9" transform="rotate(-90 114.9 225.9)">R</text>
<text x="119" y="225.8" transform="rotate(-90 119 225.8)">B</text>
<text x="129.3" y="226" transform="rotate(-90 129.3 226)">G</text>
<text x="133.4" y="225.9" transform="rotate(-90 133.4 225.9)">R</text>
<text x="137.4" y="225.8" transform="rotate(-90 137.4 225.8)">B</text>
<text x="167.1" y="226" transform="rotate(-90 167.1 226)">G</text>
<text x="171.2" y="225.9" transform="rotate(-90 171.2 225.9)">R</text>
<text x="175.3" y="225.8" transform="rotate(-90 175.3 225.8)">B</text>
<text x="185.5" y="226" transform="rotate(-90 185.5 226)">G</text>
<text x="189.6" y="225.9" transform="rotate(-90 189.6 225.9)">R</text>
<text x="193.7" y="225.8" transform="rotate(-90 193.7 225.8)">B</text>
<text x="203.9" y="226" transform="rotate(-90 203.9 226)">G</text>
<text x="208" y="225.9" transform="rotate(-90 208 225.9)">R</text>
<text x="212.1" y="225.8" transform="rotate(-90 212.1 225.8)">B</text>
<text x="96.5" y="233.1" transform="rotate(-90 96.5 233.1)">V</text>
<text x="114.9" y="233.1" transform="rotate(-90 114.9 233.1)">V</text>
<text x="133.4" y="233.1" transform="rotate(-90 133.4 233.1)">V</text>
<text x="171.2" y="233.1" transform="rotate(-90 171.2 233.1)">V</text>
<text x="189.6" y="233.1" transform="rotate(-90 189.6 233.1)">V</text>
<text x="208" y="233.1" transform="rotate(-90 208 233.1)">V</text>
<text x="95.6" y="238.1" transform="rotate(-90 95.6 238.1)">V</text>
<text x="114" y="238.1" transform="rotate(-90 114 238.1)">V</text>
<text x="132.5" y="238.1" transform="rotate(-90 132.5 238.1)">V</text>
<text x="170.3" y="238.1" transform="rotate(-90 170.3 238.1)">V</text>
<text x="188.7" y="238.1" transform="rotate(-90 188.7 238.1)">V</text>
<text x="207.1" y="238.1" transform="rotate(-90 207.1 238.1)">V</text>
</g>
<g font-size="1.4" fill="#808080">
<text x="80.7" y="9.1" transform="rotate(-90 80.7 9.1)">3.3V</text>
<text x="155.5" y="9.1" transform="rotate(-90 155.5 9.1)">3.3V</text>
<text x="22.4" y="92" transform="rotate(-90 22.4 92)">3.3V</text>
<text x="22.4" y="96.1" transform="rotate(-90 22.4 96.1)">3.3V</text>
<text x="22.4" y="157.5" transform="rotate(-90 22.4 157.5)">3.3V</text>
<text x="18.3" y="190.3" transform="rotate(-90 18.3 190.3)">3.3V</text>
<text x="80.7" y="244.5" transform="rotate(-90 80.7 244.5)">3.3V</text>
<text x="155.5" y="244.5" transform="rotate(-90 155.5 244.5)">3.3V</text>
</g>
<g font-size="1.4" fill="#800000">
<text x="56.5" y="94.8" transform="rotate(-90 56.5 94.8)">PCA9552BS</text>
<text x="58" y="94.8" transform="rotate(-90 58 94.8)">HVQFN24</text>
<text x="56.5" y="160.3" transform="rotate(-90 56.5 160.3)">PCA9552BS</text>
<text x="58" y="160.3" transform="rotate(-90 58 160.3)">HVQFN24</text>
</g>
</svg>
